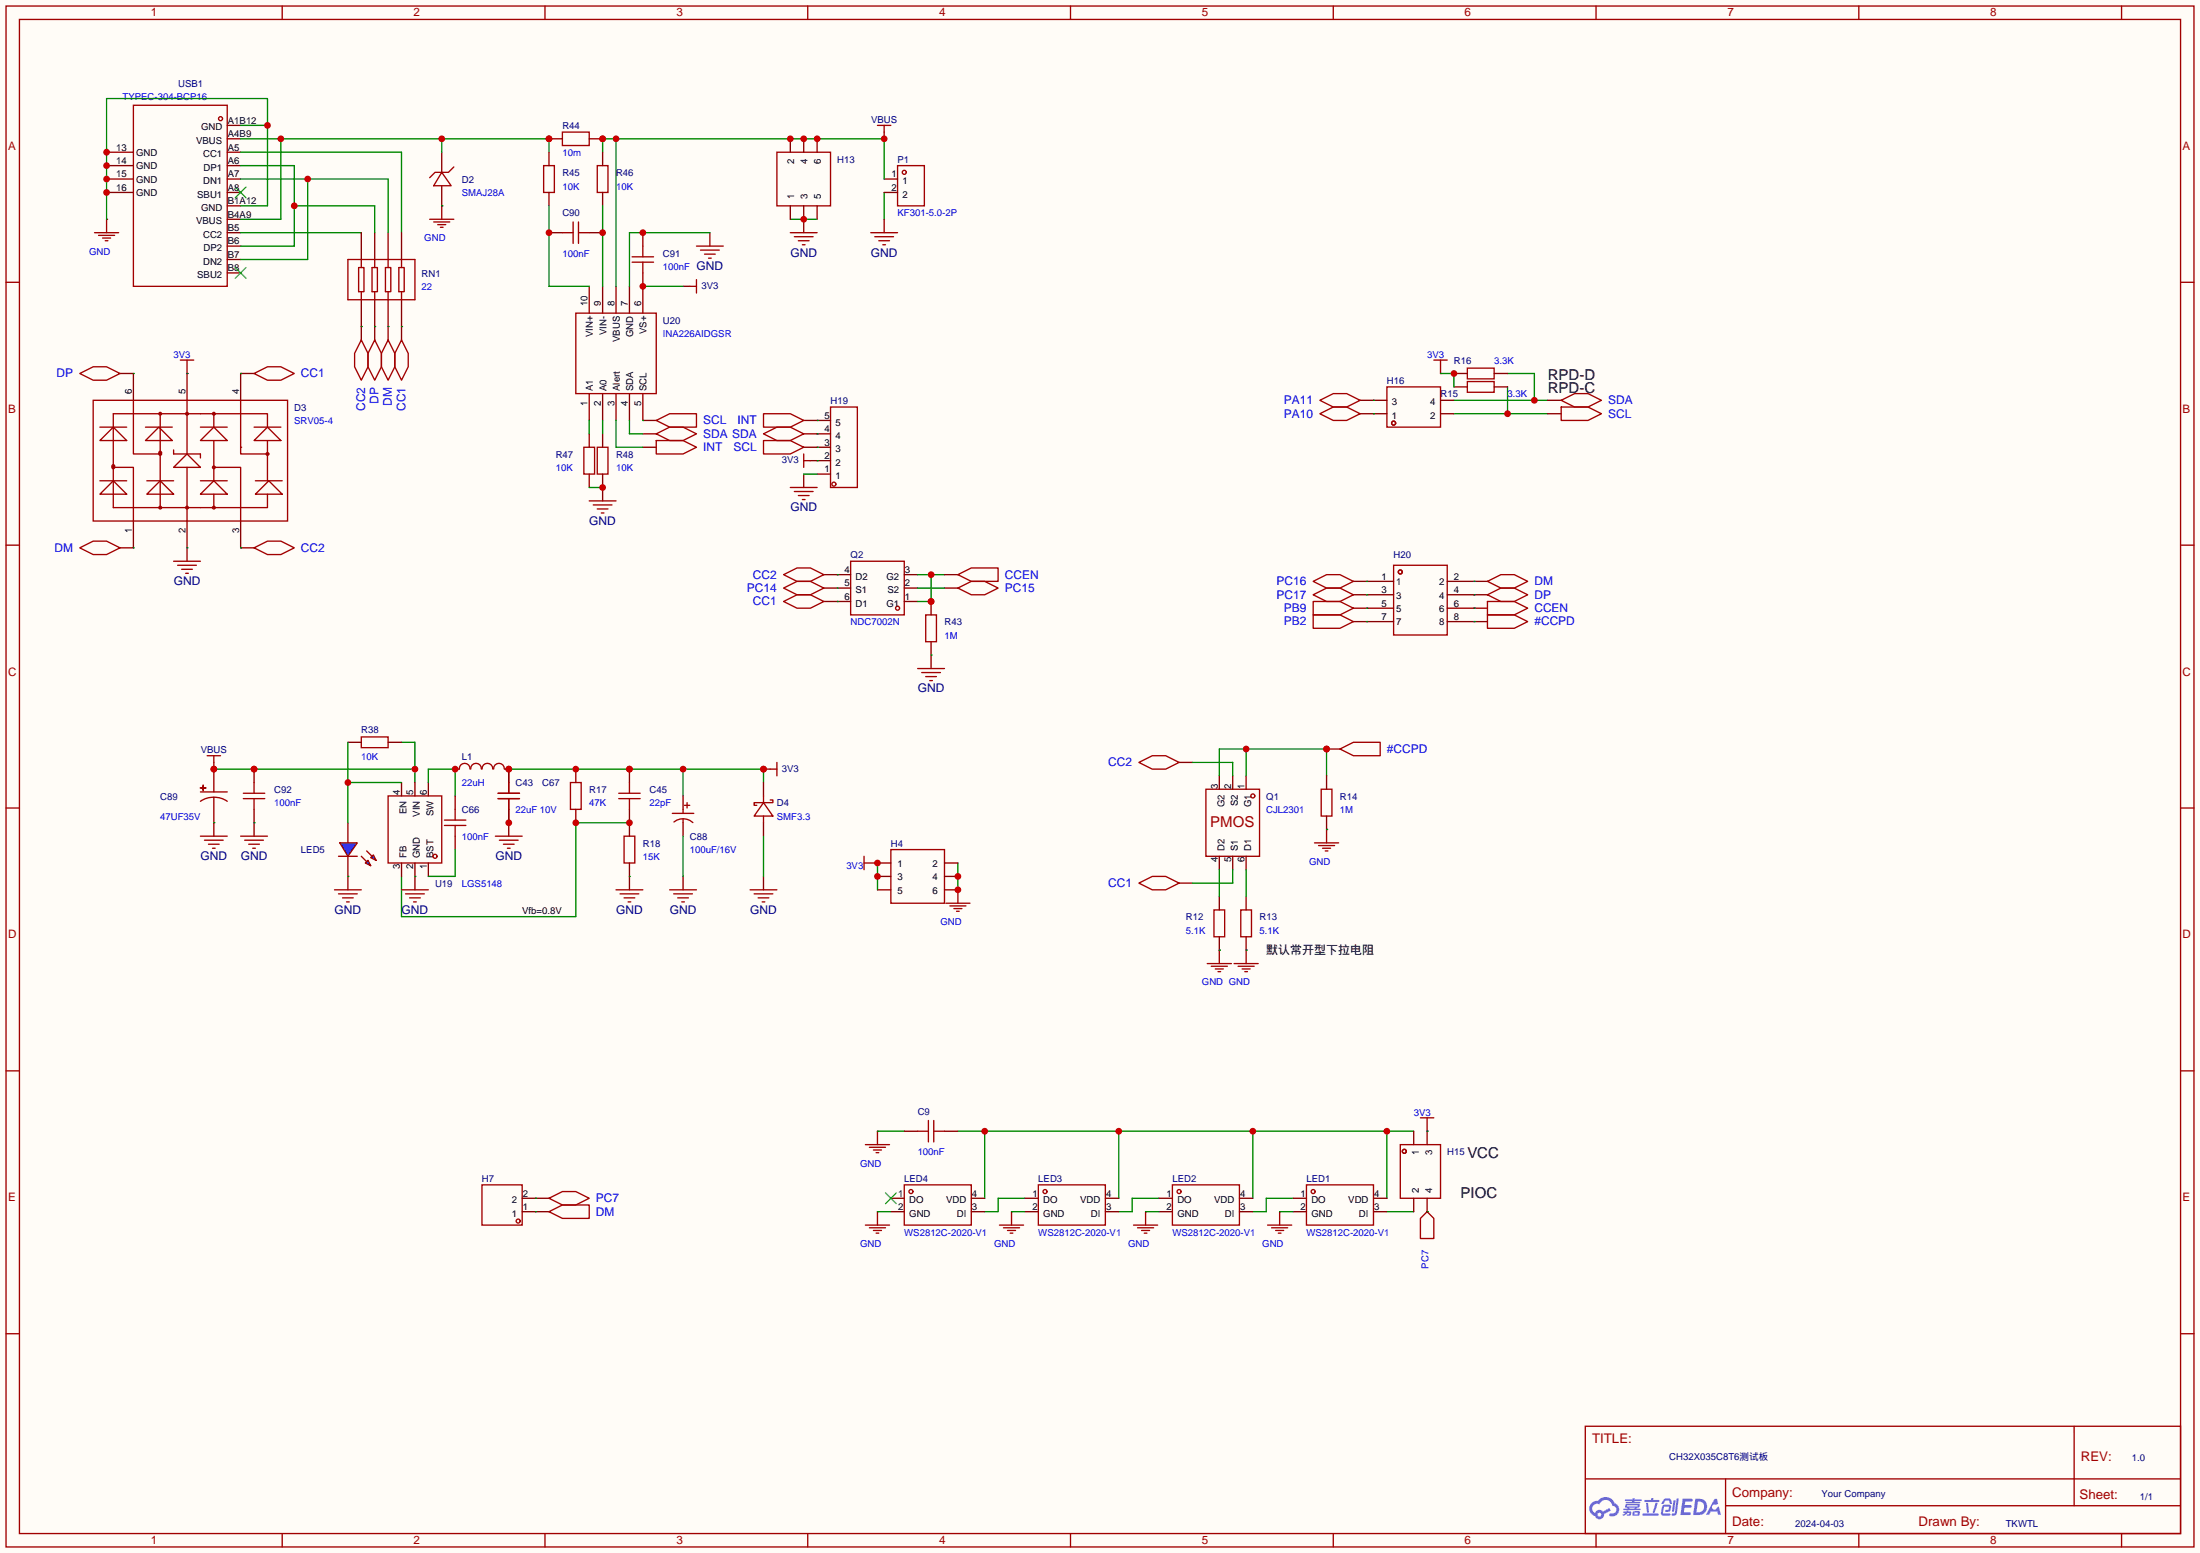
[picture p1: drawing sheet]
<svg xmlns="http://www.w3.org/2000/svg" width="417mm" height="294mm" viewBox="0 0 417 294" stroke-linecap="round" stroke-linejoin="round" font-family="sans-serif">
<path d="M0 0h416.8v294.1h-416.8z" fill="#fffcf7"/>
<g fill="none" stroke="#a10000" stroke-width=".25">
<path d="M1.1 1.1h414.6v291.9h-414.6zM3.7 3.7h409.4v286.7h-409.4zM53.5 1.1v2.6M103.3 1.1v2.6M153 1.1v2.6M202.8 1.1v2.6M252.6 1.1v2.6M302.4 1.1v2.6M352.2 1.1v2.6M402 1.1v2.6M1.1 53.5h2.6M413.1 53.5h2.6"/>
<path d="M1.1 103.3h2.6M413.1 103.3h2.6M1.1 153h2.6M413.1 153h2.6M1.1 202.8h2.6M413.1 202.8h2.6M1.1 252.6h2.6M413.1 252.6h2.6M300.4 270.1h112.7v20.3h-112.7zM393 270.1v15.1M53.5 290.4v2.6M103.3 290.4v2.6"/>
<path d="M153 290.4v2.6M202.8 290.4v2.6M252.6 290.4v2.6M300.4 280.1h112.6M302.4 290.4v2.6M326.9 285.2h86.1M326.9 280.1v10.2M352.2 290.4v2.6M402 290.4v2.6"/>
</g>
<g fill="#5487ff">
<path d="M318.8 283.8h.8a1.06 1.06 0 0 1 1.1 .2l-.1 .4h-1.3l-.1 .6h1.1l.2 .3-.3 .3h-1.1l-.1 .8h1.2l.1 .4-.2 .1h-1.7z"/>
<path d="M324.8 283.9h.5l.2 .9-.4 .2a.49 .49 0 0 0-.7 .2 .49 .49 0 0 0 .3 .7 .49 .49 0 0 0 .6-.4l.3-.2 .4 1.6h-.5l-.2-.6h-1.1l-.4 .6h-.6z"/>
<path d="M317.1 284.1h.4l-.3 2.1-.2 .2-.2-.3z"/>
<path d="M317.7 283.8h.4l-.4 2.8a.57 .57 0 0 1-.4 .4 .57 .57 0 0 1-.6-.2l.6-.3z"/>
<path d="M315.2 284l.5-.2 .8 .1 .3 .9-.4 .1-.2-.7-.7 .1a.63 .63 0 0 1-.6 .6l-.1-.2z"/>
<path d="M315 285.1l1.2-.1a.74 .74 0 0 1 .4 .7 .74 .74 0 0 1-.5 .7l-.6-.1-.1-.2 .3-.1 .4-.1 .1-.5h-.9l-.2 1.2 1.2 .1 .2 .2-.2 .2h-1.2l-.3-.2-.1-.4z"/>
<path d="M311.2 286.7h2.9l.2 .2-.2 .2h-2.8z"/>
<path d="M313.7 284.6h.4l-.4 1.2a.7 .7 0 0 1-.4 .8l-.2-.2z"/>
<path d="M311.8 284.7h.4l.2 1.6-.1 .2-.3-.1z"/>
<path d="M311.6 284.1h1.2l.1-.4h.4l-.1 .4h1l.2 .2-.2 .2h-2.6z"/>
<path d="M307.6 286.3l.9-.2v.1l.6 .2-.1 .6-.8 .1v-.3h.4l.1-.2a.45 .45 0 0 0-.7 .3l-.5 .2-.1-.3 .6-.2h-.5z"/>
<path d="M307.9 284h1.4v-.2h.4v.2h1.2l.2 .2-.2 .1h-1.2l-.1 .1h1.1l.1 .2-.1 .1h-2.6l-.1-.3h1.2v-.1h-1.3z"/>
<path d="M321.2 283.8l-.4 3.1h.9a1.56 1.56 0 0 0 1.7-1.5 1.56 1.56 0 0 0-1.7-1.6zM321.7 284.4a1.05 1.05 0 0 1 1.1 1.2 1.05 1.05 0 0 1-1.4 .8z"/>
<path d="M308 285l-.1 .4 .4 .2v.1h-.7v.3h3.1l.1-.1-.1-.2h-.7l.1-.1a.43 .43 0 0 0 .5-.2 .43 .43 0 0 0-.2-.6h-2.2zM308.3 285.1l2 .1-.1 .1h-1.9zM308.7 285.6h1l-.1 .1h-.8z"/>
<path d="M309.4 286.3v.8h.9l.3-.1 .1-.5-.1-.3h-.9zM309.7 286.5h.6l-.1 .3h-.5z"/>
<path d="M301.5 284.7a1.47 1.47 0 0 0 .7 2.4 .89 .89 0 0 0 1 .6 .89 .89 0 0 0 .7-.9l1.3-.7-.3-.5-1.2 .7a.89 .89 0 0 0-1.5 .3 .9 .9 0 0 1-.4-1.3 .9 .9 0 0 1 1.2-.3 1.3 1.3 0 0 1 1.4-.9 1.3 1.3 0 0 1 1.1 1.1 .75 .75 0 0 1 .7 1 .75 .75 0 0 1-1.1 .4l-.2 .2v.2a1.28 1.28 0 0 0 1.8-.6 1.28 1.28 0 0 0-.8-1.7 1.9 1.9 0 0 0-3.2-.4l-.7 .1zM302.7 286.9a.35 .35 0 0 1 .7 0 .35 .35 0 0 1-.7 0z"/>
</g>
<g fill="none" stroke="#870000" stroke-width=".25">
<path d="M20.2 36.4h5.1M20.2 33.9h5.1M20.2 31.4h5.1M20.2 28.8h5.1M43.1 36.4h2.5M43.1 33.9h2.5M43.1 31.4h2.5M43.1 28.8h2.5M43.1 39h2.5M43.1 26.3h2.5M43.1 23.7h2.5M83.7 39h.1"/>
<path d="M20.2 41.5h.1M43.1 51.7h2.5M43.1 49.1h2.5M43.1 46.6h2.5M43.1 44.1h2.5M43.1 41.5h2.5M35.4 70.7h.1M272.9 70.7h.1M166.2 163.4h.1M181.5 168.5h.1M231 180h.1M236.1 180h.1"/>
<path d="M166.2 214.2h.1M270.4 214.2h.1M166.2 229.5h.1M191.6 229.5h.1M217 229.5h.1M242.4 229.5h.1M270.4 229.5h.1"/>
</g>
<path d="M44.6 35.4l2 2.1M46.6 35.4l-2 2.1M44.6 50.7l2 2M46.6 50.7l-2 2" fill="none" stroke="#3c3" stroke-width=".25"/>
<g fill="none" stroke="#a10000" stroke-width=".25">
<path d="M25.3 19.9h17.8v34.3h-17.8zM83.7 39v2.5M17.9 44.1h4.6M18.7 44.6h3M19.4 45.1h1.6M19.9 45.6h.5M20.2 41.5v2.6M81.4 41.5h4.6M82.2 42h3M82.9 42.5h1.6M83.4 43.1h.5M34.2 68.2h2.5"/>
<path d="M35.4 68.2v2.5M271.7 68.2h2.5M272.9 68.2v2.5M163.7 163.4h2.5M163.7 162.2v2.5M179.2 171.1h4.6M180 171.6h3M180.7 172.1h1.5M181.2 172.6h.5M181.5 168.5v2.6M231 180v2.5M236.1 180v2.5"/>
<path d="M228.7 182.5h4.6M229.5 183h3M230.3 183.5h1.5M230.8 184h.5M233.8 182.5h4.6M234.6 183h3M235.3 183.5h1.6M235.8 184h.5M164 216.8h4.5M164.7 217.3h3.1M165.5 217.8h1.5M166 218.3h.5"/>
<path d="M166.2 214.2v2.6M269.1 211.7h2.6M270.4 211.7v2.5M164 232h4.5M164.7 232.5h3.1M165.5 233h1.5M166 233.6h.5M166.2 229.5v2.5M189.4 232h4.5M190.1 232.5h3.1M190.9 233h1.5M191.4 233.6h.5"/>
<path d="M191.6 229.5v2.5M214.8 232h4.5M215.5 232.5h3.1M216.3 233h1.5M216.8 233.6h.5M217 229.5v2.5M240.2 232h4.5M240.9 232.5h3.1M241.7 233h1.5M242.2 233.6h.5M242.4 229.5v2.5M270.4 229.5l1.3 1.3v3.8h-2.6v-3.8z"/>
<circle cx="41.8" cy="22.5" r=".38"/>
</g>
<path d="M45.6 39h5.1v-20.3h-30.5v22.8M45.6 23.7h5.1" fill="none" stroke="#008700" stroke-width=".25"/>
<g fill="#c00">
<circle cx="50.7" cy="23.7" r=".63"/>
<circle cx="20.2" cy="28.8" r=".63"/>
<circle cx="20.2" cy="31.4" r=".63"/>
<circle cx="20.2" cy="33.9" r=".63"/>
<circle cx="20.2" cy="36.4" r=".63"/>
</g>
<path d="M45.6 28.8h30.5v15.3M167.5 36.4v5.1M45.6 44.1h22.9M275.5 78.4h17.7M285.6 73.3v5.1" fill="none" stroke="#008700" stroke-width=".25"/>
<circle cx="285.6" cy="78.4" r=".63" fill="#c00"/>
<path d="M275.5 75.8h17.7M285.6 70.7h5.1v5.1" fill="none" stroke="#008700" stroke-width=".25"/>
<circle cx="290.7" cy="75.8" r=".63" fill="#c00"/>
<path d="M181.5 214.2h86.3M186.6 214.2v12.7M212 214.2v12.7M237.4 214.2v12.7M262.8 214.2v12.7M262.8 229.5h5" fill="none" stroke="#008700" stroke-width=".25"/>
<g fill="#c00">
<circle cx="262.8" cy="214.2" r=".63"/>
<circle cx="237.4" cy="214.2" r=".63"/>
<circle cx="212" cy="214.2" r=".63"/>
<circle cx="186.6" cy="214.2" r=".63"/>
</g>
<path d="M181.5 163.4v5.1M166.2 214.2h5.1M194.2 226.9h-5.1v2.6h-2.5M219.6 226.9h-5.1v2.6h-2.5M245 226.9h-5.1v2.6h-2.5" fill="none" stroke="#008700" stroke-width=".25"/>
<g fill="none" stroke="#a10000" stroke-width=".25">
<path d="M65.9 49.1h12.7v7.7h-12.7zM67.9 50.7h1.1v4.5h-1.1zM68.5 49.1v1.6M68.5 55.2v1.6M70.5 50.7h1v4.5h-1zM71 49.1v1.6M71 55.2v1.6M73 50.7h1v4.5h-1zM73.5 49.1v1.6M73.5 55.2v1.6M75.6 50.7h1v4.5h-1zM76.1 49.1v1.6"/>
<path d="M76.1 55.2v1.6M278 72.3h5.1v2h-5.1zM278 69.7h5.1v2.1h-5.1zM168.8 160.9h10.1v10.2h-10.1zM230 172.3h2v5.1h-2zM235.1 172.3h2v5.1h-2z"/>
</g>
<g fill="none" stroke="#870000" stroke-width=".25">
<path d="M68.5 44.1v5M68.5 56.8v5M71 44.1v5M71 56.8v5M73.5 44.1v5M73.5 56.8v5M76.1 44.1v5M76.1 56.8v5M275.5 73.3h2.5M275.5 70.7h2.5M283.1 73.3h2.5M283.1 70.7h2.5"/>
<path d="M166.2 163.4h2.6M166.2 166h2.6M178.9 163.4h2.6M178.9 166h2.6M231 169.8v2.5M231 177.4v2.6M236.1 169.8v2.5M236.1 177.4v2.6"/>
</g>
<circle cx="181.5" cy="166" r=".63" fill="#c00"/>
<path d="M166.2 168.5h2.6M178.9 168.5h2.6" fill="none" stroke="#870000" stroke-width=".25"/>
<circle cx="181.5" cy="168.5" r=".63" fill="#c00"/>
<path d="M166.2 163.4v5.1" fill="none" stroke="#008700" stroke-width=".25"/>
<g fill="#c00">
<circle cx="166.2" cy="166" r=".63"/>
<circle cx="166.2" cy="163.4" r=".63"/>
</g>
<g fill="none" stroke="#870000" stroke-width=".25">
<path d="M96.4 145.7v2.5M96.4 153.3v2.5M109.1 145.7v2.5M109.1 153.3v2.5M171.3 214.2h2.6M178.9 214.2h2.6M168.8 226.9h2.5M168.8 229.5h2.5M184 226.9h2.6M184 229.5h2.6M194.2 226.9h2.5M194.2 229.5h2.5"/>
<path d="M209.4 226.9h2.6M209.4 229.5h2.6M219.6 226.9h2.5M219.6 229.5h2.5M234.8 226.9h2.6M234.8 229.5h2.6M245 226.9h2.5M245 229.5h2.5M260.2 226.9h2.6M260.2 229.5h2.6"/>
</g>
<g fill="none" stroke="#a10000" stroke-width=".25">
<path d="M94.4 151.3h4M94.4 150.2h4M96.4 148.2v2M96.4 151.3v2M108.1 148.2h2v5.1h-2zM173.9 214.2h2M175.9 212.2v4.1M176.9 214.2h2M176.9 212.2v4.1M171.3 224.4h12.7v7.6h-12.7zM196.7 224.4h12.7v7.6h-12.7zM222.1 224.4h12.7v7.6h-12.7z"/>
<path d="M247.5 224.4h12.7v7.6h-12.7z"/>
<circle cx="172.6" cy="225.7" r=".38"/>
<circle cx="198" cy="225.7" r=".38"/>
<circle cx="223.4" cy="225.7" r=".38"/>
<circle cx="248.8" cy="225.7" r=".38"/>
</g>
<path d="M167.8 225.9l2 2.1M169.8 225.9l-2 2.1" fill="none" stroke="#3c3" stroke-width=".25"/>
<path d="M96.4 145.7h48.3v2.5M129.4 145.7v5M166.2 229.5h2.6M191.6 229.5h2.6M217 229.5h2.6M242.4 229.5h2.6" fill="none" stroke="#008700" stroke-width=".25"/>
<g fill="#c00">
<circle cx="96.4" cy="145.7" r=".63"/>
<circle cx="109.1" cy="145.7" r=".63"/>
<circle cx="119.3" cy="145.7" r=".63"/>
<circle cx="129.4" cy="145.7" r=".63"/>
<circle cx="144.7" cy="145.7" r=".63"/>
</g>
<path d="M119.3 145.7v2.5M119.3 153.3v2.5" fill="none" stroke="#870000" stroke-width=".25"/>
<circle cx="119.3" cy="145.7" r=".63" fill="#c00"/>
<g fill="none" stroke="#a10000" stroke-width=".25">
<path d="M93.9 158.4h5M94.6 159.1h3.6M95.4 159.9h2M117.2 151.3h4.1M117.2 150.2h4.1M118.2 158.4h2.1v5h-2.1zM119.3 148.2v2M119.3 151.3v2M96.1 160.7h.5M116.7 168.5h5.1M117.5 169.3h3.5M118.2 170.1h2.1"/>
<path d="M119 170.8h.5"/>
</g>
<path d="M96.4 155.8v2.6M119.3 155.8v2.6M119.3 163.4v5.1" fill="none" stroke="#870000" stroke-width=".25"/>
<path d="M119.3 155.8h-10.2v17.8h-33v-7.6M119.3 166h.1" fill="none" stroke="#008700" stroke-width=".25"/>
<g fill="#c00">
<circle cx="109.1" cy="155.8" r=".63"/>
<circle cx="119.3" cy="155.8" r=".63"/>
</g>
<path d="M40.5 145.7h38.1M76.1 140.6h2.5v7.6" fill="none" stroke="#008700" stroke-width=".25"/>
<g fill="#c00">
<circle cx="78.6" cy="145.7" r=".63"/>
<circle cx="48.1" cy="145.7" r=".63"/>
<circle cx="40.5" cy="145.7" r=".63"/>
</g>
<path d="M48.1 155.8v2.6M144.7 145.7h1.2" fill="none" stroke="#870000" stroke-width=".25"/>
<path d="M45.6 158.4h5.1M46.4 159.1h3.5M47.1 159.9h2M47.9 160.7h.5" fill="none" stroke="#a10000" stroke-width=".25"/>
<circle cx="144.7" cy="145.7" r=".63" fill="#c00"/>
<g fill="none" stroke="#a10000" stroke-width=".25">
<path d="M68.5 139.6h5v2h-5zM73.5 150.7h10.2v12.7h-10.2zM145.9 145.7h1.3M147.2 144.4v2.5M64.1 162.2h3.6"/>
<circle cx="82.4" cy="162.2" r=".38"/>
</g>
<path d="M65.9 140.6h2.6M65.9 155.8v3.8M73.5 140.6h2.6M76.1 148.2v2.5M78.6 148.2v2.5M81.2 148.2v2.5M65.9 162.2v3.8M76.1 163.4v2.6M78.6 163.4v2.6M81.2 163.4v2.6" fill="none" stroke="#870000" stroke-width=".25"/>
<g fill="#00f" stroke="#a10000" stroke-width=".25">
<path d="M64.4 159.6h3.3l-1.8 2.6z"/>
<path d="M70.2 162.4l.5-.5 .5 1z"/>
<path d="M69.2 163.4l.5-.5 .5 1.1z"/>
</g>
<path d="M68.5 162.2l1 1M69.5 161.2l1 1" fill="none" stroke="#a10000" stroke-width=".25"/>
<path d="M65.9 140.6v15.2M65.9 148.2h10.2M81.2 148.2v-2.5h5v5" fill="none" stroke="#008700" stroke-width=".25"/>
<circle cx="65.9" cy="148.2" r=".63" fill="#c00"/>
<path d="M86.2 150.7v2.6M86.2 158.4v2.5M96.4 145.7v2.5M96.4 153.3v2.5M65.9 166v2.5M78.6 166v2.5" fill="none" stroke="#870000" stroke-width=".25"/>
<g fill="none" stroke="#a10000" stroke-width=".25">
<path d="M84.2 156.3h4.1M84.2 155.3h4.1M86.2 153.3v2M86.2 156.3v2.1M94.4 151.3h4M94.4 150.2h4M96.4 148.2v2M96.4 151.3v2M63.4 168.5h5.1M64.1 169.3h3.6M64.9 170.1h2M65.7 170.8h.5"/>
<path d="M76.1 168.5h5.1M76.8 169.3h3.6M77.6 170.1h2M78.4 170.8h.5"/>
</g>
<path d="M96.4 155.8h.1M65.9 166h.1M78.6 166h.1M86.2 160.9v5.1h-5" fill="none" stroke="#008700" stroke-width=".25"/>
<circle cx="96.4" cy="155.8" r=".63" fill="#c00"/>
<g fill="none" stroke="#870000" stroke-width=".25">
<path d="M83.7 28.8v3.8M83.7 35.2v3.8M167.5 25v1.3M25.3 70.7v5.1M35.4 70.7v5.1M45.6 70.7v5.1M25.3 98.7v5.1M35.4 98.7v7.6M45.6 98.7v5.1M40.5 144.4v5.6M40.5 151v4.8M129.4 150.7v2.6"/>
<path d="M129.4 155.8v2.6M129.4 166v2.5"/>
</g>
<g fill="none" stroke="#a10000" stroke-width=".25">
<path d="M83.7 32.6l1.8 2.6h-3.3zM86 31.6l-1 1h-2.6l-1 1.1M166.2 23.7h2.6M167.5 23.7v1.3M17.7 75.8h36.8v22.9h-36.8zM25.3 75.8v10.2h5.1M30.4 78.4v17.7M35.4 75.8v10.2M40.5 78.4h10.2v2.5M45.6 75.8v10.2h5.1M18.9 91.1h5.1M18.9 80.9h5.1"/>
<path d="M21.5 88.5h3.8v10.2M21.5 80.9l2.5 2.5h-5.1zM21.5 91.1l2.5 2.5h-5.1zM27.6 80.9h5M27.8 91.1h5.1M30.1 80.9l2.5 2.5h-5zM30.4 91.1l2.5 2.5h-5.1zM32.9 88.5l2.5-2.5 2.6 2.5zM32.9 85.2v.8h5.1v.7M35.4 88.5v10.2M38 91.1h5.1M38 80.9h5.1"/>
<path d="M40.5 88.5h5.1v10.2M40.5 80.9v-2.5h-19v17.7h19v-2.5M40.5 80.9l2.6 2.5h-5.1zM40.5 91.1l2.6 2.5h-5.1zM40.5 83.4v7.7M45.6 84.7h.1M48.1 80.9h5.1M48.4 91.1h5.1M50.7 93.6v2.5h-10.2M50.7 80.9l2.5 2.5h-5.1zM50.7 83.4v7.7M50.9 91.1l2.6 2.5h-5.1z"/>
<path d="M32.9 106.3h5.1M33.7 107.1h3.5M34.4 107.8h2M35.2 108.6h.5M38 149.2h1zM38 151.8a4.6 4.6 0 0 1 5.1 0M38 150h5.1M38.5 148.7v1zM39.2 143.1h2.6M40.5 143.1v1.3M127.4 154.1h4M127.7 155.7a2.74 2.74 0 0 1 3.6 .1"/>
<path d="M129.4 153.3v.8M129.4 155.1v.7M129.7 152.5h1M130.2 152v1M126.9 168.5h5.1M127.6 169.3h3.6M128.4 170.1h2M129.2 170.8h.5"/>
<circle cx="30.4" cy="78.4" r=".25"/>
<circle cx="35.4" cy="78.4" r=".25"/>
<circle cx="40.5" cy="78.4" r=".25"/>
<circle cx="21.5" cy="88.3" r=".25"/>
<circle cx="21.5" cy="88.5" r=".25"/>
<circle cx="30.4" cy="96.1" r=".25"/>
<circle cx="30.4" cy="86" r=".25"/>
<circle cx="30.4" cy="85.7" r=".25"/>
<circle cx="35.4" cy="96.1" r=".25"/>
<circle cx="40.5" cy="96.1" r=".25"/>
<circle cx="40.5" cy="88.5" r=".25"/>
<circle cx="50.7" cy="86" r=".25"/>
</g>
<path d="M83.7 39h.1M35.4 70.7h.1M35.4 103.8h.1M129.4 158.4v7.6" fill="none" stroke="#008700" stroke-width=".25"/>
<circle cx="40.5" cy="145.7" r=".63" fill="#c00"/>
<g fill="none" stroke="#870000" stroke-width=".25">
<path d="M149.7 26.3v2.5M149.7 39v2.5M152.3 39v5.1M167.5 41.5v2.6M45.6 70.7h2.5M68.5 61.8v2.6M76.1 61.8v2.6M45.6 103.8h2.5M40.5 155.8v2.6M144.7 148.2v2.5M144.7 155.8v2.6M223.4 144.4h2.5"/>
<path d="M144.7 166v2.5M223.4 167.3h2.5M98.9 229.5h5.1M98.9 226.9h5.1"/>
</g>
<g fill="none" stroke="#a10000" stroke-width=".25">
<path d="M147.2 28.8h10.2v10.2h-10.2zM149.7 44.1h5.1M150.5 44.8h3.6M151.3 45.6h2M152 46.4h.5M165 44.1h5.1M165.7 44.8h3.6M166.5 45.6h2M167.3 46.4h.5M48.1 70.7l2.6-1.2h2.5l2.6 1.2-2.6 1.3h-2.5zM68.5 64.4l1.2 2.5v2.6l-1.2 2.5-1.3-2.5v-2.6zM76.1 64.4l1.2 2.5v2.6l-1.2 2.5-1.3-2.5v-2.6z"/>
<path d="M48.1 103.8l2.6-1.3h2.5l2.6 1.3-2.6 1.2h-2.5zM38 158.4h5.1M38.7 159.1h3.6M39.5 159.9h2M144.7 152l1.7 2.6h-3.5zM144.7 150.7v1.3M144.7 154.6v1.2M145.9 151.5h.5v.5h-3.5v.5h.5M215.8 144.4l2.5-1.3h2.6l2.5 1.3-2.5 1.3h-2.6zM40.3 160.7h.5M142.1 168.5h5.1M142.9 169.3h3.5"/>
<path d="M143.6 170.1h2.1M144.4 170.8h.5M215.8 167.3l2.5-1.3h2.6l2.5 1.3-2.5 1.2h-2.6zM91.3 224.4h7.6v7.6h-7.6zM104 229.5l2.6-1.3h5v2.6h-5zM104 226.9l2.6-1.2h2.5l2.5 1.2-2.5 1.3h-2.5z"/>
<circle cx="98.2" cy="231.3" r=".38"/>
</g>
<path d="M149.7 41.5h5.1M45.6 70.7h.1M68.5 61.8h.1M76.1 61.8h.1M45.6 103.8h.1M40.5 155.8h.1M144.7 158.4v7.6M101.5 229.5h.1M101.5 226.9h.1" fill="none" stroke="#008700" stroke-width=".25"/>
<circle cx="152.3" cy="41.5" r=".63" fill="#c00"/>
<path d="M152.3 26.3v2.5M154.8 26.3v2.5M154.8 39v2.5M167.5 33.9h2.6M167.5 36.4h2.6M95.6 145.7h.8" fill="none" stroke="#870000" stroke-width=".25"/>
<g fill="none" stroke="#a10000" stroke-width=".25">
<path d="M170.1 31.4h5v7.6h-5z"/>
<circle cx="171.3" cy="32.6" r=".38"/>
</g>
<circle cx="96.4" cy="145.7" r=".63" fill="#c00"/>
<path d="M86.2 145.7h.8" fill="none" stroke="#870000" stroke-width=".25"/>
<circle cx="86.2" cy="145.7" r=".63" fill="#c00"/>
<path d="M87 145.7a1.01 1.01 0 0 1 1-1.1 1.01 1.01 0 0 1 1 1.1M89.2 145.7a1.01 1.01 0 0 1 1-1.1 1.01 1.01 0 0 1 1 1.1M91.3 145.7a1.01 1.01 0 0 1 1-1.1 1.01 1.01 0 0 1 1.1 1.1M93.5 145.7a1.01 1.01 0 0 1 1-1.1 1.01 1.01 0 0 1 1 1.1" fill="none" stroke="#a10000" stroke-width=".25"/>
<path d="M45.6 31.4h10.2v15.2h-10.2M55.8 39h15.2v5.1" fill="none" stroke="#008700" stroke-width=".25"/>
<circle cx="55.8" cy="39" r=".63" fill="#c00"/>
<path d="M45.6 33.9h27.9v10.2M58.3 33.9v15.2h-12.7" fill="none" stroke="#008700" stroke-width=".25"/>
<circle cx="58.3" cy="33.9" r=".63" fill="#c00"/>
<path d="M71 61.8v2.6M73.5 61.8v2.6M257.7 75.8h2.5M257.7 78.4h2.5" fill="none" stroke="#870000" stroke-width=".25"/>
<path d="M71 64.4l1.3 2.5v2.6l-1.3 2.5-1.3-2.5v-2.6zM73.5 64.4l1.3 2.5v2.6l-1.3 2.5-1.2-2.5v-2.6zM250.1 75.8l2.5-1.3h2.5l2.6 1.3-2.6 1.3h-2.5zM250.1 78.4l2.5-1.3h2.5l2.6 1.3-2.6 1.2h-2.5z" fill="none" stroke="#a10000" stroke-width=".25"/>
<path d="M71 61.8h.1M73.5 61.8h.1M272.9 70.7h2.6v2.6" fill="none" stroke="#008700" stroke-width=".25"/>
<circle cx="275.5" cy="70.7" r=".63" fill="#c00"/>
<g fill="none" stroke="#870000" stroke-width=".25">
<path d="M111.6 54.2v5.1M114.2 54.2v5.1M116.7 54.2v5.1M119.3 54.2v5.1M121.8 54.2v5.1M111.6 74.5v5.1M114.2 74.5v5.1M116.7 74.5v5.1M119.3 74.5v5.1M121.8 74.5v5.1M158.6 113.9h2.6M158.6 111.4h2.6"/>
<path d="M158.6 108.8h2.6M171.3 113.9h2.6M171.3 111.4h2.6M171.3 108.8h2.6M231 146.9v2.6M233.6 146.9v2.6M236.1 146.9v2.6M231 162.2v2.5M233.6 162.2v2.5M236.1 162.2v2.5"/>
</g>
<g fill="none" stroke="#a10000" stroke-width=".25">
<path d="M109.1 59.3h15.2v15.2h-15.2zM161.2 106.3h10.1v10.2h-10.1zM228.5 149.5h10.1v12.7h-10.1z"/>
<circle cx="170.1" cy="115.2" r=".38"/>
<circle cx="237.4" cy="150.7" r=".38"/>
</g>
<path d="M231 146.9v-5h20.3v5M236.1 141.9v5M231 180h.1M231 164.7v5.1M236.1 180h.1M236.1 164.7v5.1" fill="none" stroke="#008700" stroke-width=".25"/>
<g fill="#c00">
<circle cx="236.1" cy="141.9" r=".63"/>
<circle cx="251.3" cy="141.9" r=".63"/>
</g>
<path d="M249 159.6h4.6M250.3 149.5h2v5.1h-2zM251.3 157.1v2.5M249.8 160.1h3.1M250.6 160.7h1.5M251.1 161.2h.5" fill="none" stroke="#a10000" stroke-width=".25"/>
<path d="M251.3 157.1h.1M251.3 146.9v2.6M251.3 154.6v2.5M251.3 141.9h2.6" fill="none" stroke="#870000" stroke-width=".25"/>
<circle cx="251.3" cy="141.9" r=".63" fill="#c00"/>
<path d="M148.5 113.9l2.5-1.3h2.5l2.6 1.3-2.6 1.3h-2.5zM148.5 111.4l2.5-1.3h2.5l2.6 1.3-2.6 1.2h-2.5zM148.5 108.8l2.5-1.2h2.5l2.6 1.2-2.6 1.3h-2.5zM181.5 111.4l2.5-1.3h2.6l2.5 1.3-2.5 1.2h-2.6zM253.9 141.9l2.5-1.3h5.1v2.5h-5.1z" fill="none" stroke="#a10000" stroke-width=".25"/>
<path d="M158.6 113.9h.1M158.6 111.4h.1M158.6 108.8h.1M173.9 111.4h5M173.9 108.8h5M176.4 108.8v5.1h-2.5M225.9 144.4h7.7v2.5M251.3 157.1h.1M233.6 164.7v2.6h-7.7" fill="none" stroke="#008700" stroke-width=".25"/>
<path d="M156.1 113.9h2.5M156.1 111.4h2.5M156.1 108.8h2.5M178.9 111.4h2.6" fill="none" stroke="#870000" stroke-width=".25"/>
<g fill="#c00">
<circle cx="176.4" cy="108.8" r=".63"/>
<circle cx="176.4" cy="113.9" r=".63"/>
</g>
<path d="M293.2 75.8h2.6M293.2 78.4h2.6M176.4 113.9v2.6M178.9 108.8h2.6" fill="none" stroke="#870000" stroke-width=".25"/>
<path d="M295.8 75.8l2.5-1.3h2.6l2.5 1.3-2.5 1.3h-2.6zM295.8 77.1h5.1l2.5 1.3-2.5 1.2h-5.1zM175.4 116.5h2v5h-2zM181.5 108.8l2.5-1.2h5.1v2.5h-5.1z" fill="none" stroke="#a10000" stroke-width=".25"/>
<circle cx="176.4" cy="113.9" r=".63" fill="#c00"/>
<path d="M152.3 79.6h5.1M152.3 84.7h5.1M152.3 82.2h5.1M152.3 89.8v2.5M153.5 87.2h3.9M154.8 89.8h2.6M176.4 121.5v5.1" fill="none" stroke="#870000" stroke-width=".25"/>
<g fill="none" stroke="#a10000" stroke-width=".25">
<path d="M144.7 78.4h5l2.6 1.2-2.6 1.3h-5zM157.4 77.1h5v15.2h-5zM144.7 83.4h5l2.6 1.3-2.6 1.3h-5zM144.7 82.2l2.5-1.3h2.5l2.6 1.3-2.6 1.2h-2.5zM149.7 92.3h5.1M150.5 93.1h3.6M151.3 93.9h2M152 94.6h.5M152.3 86v2.5M152.3 87.2h1.2M173.9 126.6h5M174.6 127.4h3.6"/>
<path d="M175.4 128.1h2M176.1 128.9h.6"/>
<circle cx="158" cy="91.7" r=".38"/>
</g>
<path d="M114.2 28.8v-2.5h53.3v7.6M116.7 26.3v27.9M154.8 79.6h.1M152.3 89.8h2.5M154.8 87.2h.1M154.8 84.7h.1M154.8 82.2h.1M176.4 124.1h.1" fill="none" stroke="#008700" stroke-width=".25"/>
<g fill="#c00">
<circle cx="149.7" cy="26.3" r=".63"/>
<circle cx="152.3" cy="26.3" r=".63"/>
<circle cx="154.8" cy="26.3" r=".63"/>
<circle cx="167.5" cy="26.3" r=".63"/>
<circle cx="116.7" cy="26.3" r=".63"/>
<circle cx="114.2" cy="26.3" r=".63"/>
</g>
<path d="M45.6 26.3h58.4v2.5M53.2 26.3v15.2h-7.6M83.7 26.3v2.5" fill="none" stroke="#008700" stroke-width=".25"/>
<g fill="#c00">
<circle cx="53.2" cy="26.3" r=".63"/>
<circle cx="83.7" cy="26.3" r=".63"/>
<circle cx="104" cy="26.3" r=".63"/>
</g>
<path d="M106.6 25h5v2.6h-5z" fill="none" stroke="#a10000" stroke-width=".25"/>
<path d="M111.6 26.3h2.6" fill="none" stroke="#870000" stroke-width=".25"/>
<circle cx="114.2" cy="26.3" r=".63" fill="#c00"/>
<path d="M104 26.3h2.6" fill="none" stroke="#870000" stroke-width=".25"/>
<circle cx="104" cy="26.3" r=".63" fill="#c00"/>
<path d="M103 31.4h2v5h-2zM113.2 31.4h2v5h-2zM106.6 44.1h2M108.6 42v4.1M109.6 44.1h2M109.6 42v4.1" fill="none" stroke="#a10000" stroke-width=".25"/>
<path d="M104 28.8v2.6M104 36.4v2.6M114.2 28.8v2.6M114.2 36.4v2.6M104 44.1h2.6M111.6 44.1h2.6" fill="none" stroke="#870000" stroke-width=".25"/>
<path d="M104 39v15.2h7.6" fill="none" stroke="#008700" stroke-width=".25"/>
<circle cx="104" cy="44.1" r=".63" fill="#c00"/>
<path d="M114.2 39v15.2" fill="none" stroke="#008700" stroke-width=".25"/>
<circle cx="114.2" cy="44.1" r=".63" fill="#c00"/>
<path d="M130.7 54.2h1.3M132 53v2.5M124.3 79.6l2.6-1.2h5.1v2.5h-5.1zM110.6 84.7h2v5.1h-2zM111.6 94.9h5.1M112.4 95.6h3.6M113.2 84.7h2v5.1h-2zM113.2 96.4h2M113.9 97.2h.5M124.3 83.4h5.1l2.6 1.3-2.6 1.3h-5.1zM124.3 82.2l2.6-1.3h2.5l2.6 1.3-2.6 1.2h-2.5z" fill="none" stroke="#a10000" stroke-width=".25"/>
<path d="M129.4 54.2h1.3M121.8 79.6h2.5M111.6 82.2v2.5M111.6 89.8v2.5M114.2 82.2v2.5M114.2 89.8v5.1M121.8 84.7h2.5M121.8 82.2h2.5" fill="none" stroke="#870000" stroke-width=".25"/>
<path d="M111.6 79.6v2.6M114.2 79.6v2.6M116.7 79.6v5.1h5.1M119.3 79.6v2.6h2.5M121.8 79.6h.1M111.6 92.3h2.6" fill="none" stroke="#008700" stroke-width=".25"/>
<circle cx="114.2" cy="92.3" r=".63" fill="#c00"/>
<path d="M121.8 44.1v2.5M121.8 51.7v2.5" fill="none" stroke="#870000" stroke-width=".25"/>
<path d="M119.8 49.7h4M119.8 48.6h4M121.8 46.6v2M121.8 49.7v2" fill="none" stroke="#a10000" stroke-width=".25"/>
<path d="M121.8 54.2h7.6" fill="none" stroke="#008700" stroke-width=".25"/>
<circle cx="121.8" cy="54.2" r=".63" fill="#c00"/>
<path d="M134.5 44.1v2.5" fill="none" stroke="#870000" stroke-width=".25"/>
<path d="M132 46.6h5M132.7 47.4h3.6M133.5 48.1h2M134.2 48.9h.5" fill="none" stroke="#a10000" stroke-width=".25"/>
<path d="M134.5 44.1h-15.2v10.1" fill="none" stroke="#008700" stroke-width=".25"/>
<circle cx="121.8" cy="44.1" r=".63" fill="#c00"/>
<g fill="none" stroke="#a10000" stroke-width=".25">
<path d="M262.8 73.3h10.1v7.6h-10.1zM264 107.1h10.2v13.2h-10.2zM265.3 216.8h7.6v10.1h-7.6z"/>
<circle cx="264" cy="80.1" r=".38"/>
<circle cx="265.3" cy="108.3" r=".38"/>
<circle cx="266.1" cy="218.1" r=".38"/>
</g>
<g fill="none" stroke="#870000" stroke-width=".25">
<path d="M260.2 78.4h2.6M260.2 75.8h2.6M272.9 78.4h2.6M272.9 75.8h2.6M259 110.1h5M259 112.6h5M259 115.2h5M259 117.7h5M274.2 110.1h5.1M274.2 112.6h5.1M274.2 115.2h5.1M274.2 117.7h5.1"/>
<path d="M48.1 145.7v2.5M48.1 153.3v2.5M267.8 214.2v2.6M270.4 214.2v2.6M267.8 226.9v2.6M270.4 226.9v2.6"/>
</g>
<path d="M260.2 75.8h.1M260.2 78.4h.1M270.4 214.2h.1M270.4 229.5h.1" fill="none" stroke="#008700" stroke-width=".25"/>
<circle cx="48.1" cy="145.7" r=".63" fill="#c00"/>
<g fill="none" stroke="#a10000" stroke-width=".25">
<path d="M15.1 70.7l2.6-1.2h2.5l2.5 1.2-2.5 1.3h-2.5zM15.1 103.8l2.6-1.3h2.5l2.5 1.3-2.5 1.2h-2.5zM248.8 112.6l2.5-1.2h2.6l2.5 1.2-2.5 1.3h-2.6zM248.8 110.1l2.5-1.3h2.6l2.5 1.3-2.5 1.3h-2.6zM248.8 116.5h5.1l2.5 1.2-2.5 1.3h-5.1zM248.8 113.9h5.1l2.5 1.3-2.5 1.3h-5.1zM281.8 112.6l2.6-1.2h2.5l2.5 1.2-2.5 1.3h-2.5zM281.8 110.1l2.6-1.3h2.5l2.5 1.3-2.5 1.3h-2.5zM281.8 116.5h5.1l2.5 1.2-2.5 1.3h-5.1zM281.8 113.9h5.1l2.5 1.3-2.5 1.3h-5.1zM46.1 151.3h4.1M46.1 150.2h4.1"/>
<path d="M48.1 148.2v2M48.1 151.3v2"/>
</g>
<path d="M25.3 70.7h.1M25.3 103.8h.1M259 110.1h.1M259 112.6h.1M259 115.2h.1M259 117.7h.1M279.3 110.1h.1M279.3 112.6h.1M279.3 115.2h.1M279.3 117.7h.1M48.1 155.8h.1" fill="none" stroke="#008700" stroke-width=".25"/>
<path d="M22.7 70.7h2.6M22.7 103.8h2.6M256.4 112.6h2.6M256.4 110.1h2.6M256.4 117.7h2.6M256.4 115.2h2.6M279.3 112.6h2.5M279.3 110.1h2.5M279.3 117.7h2.5M279.3 115.2h2.5" fill="none" stroke="#870000" stroke-width=".25"/>
<g font-size="2.8">
<text x="293.2" y="71.9">RPD-D</text>
<text x="293.2" y="74.5">RPD-C</text>
<text x="278" y="219.2">VCC</text>
<text x="276.7" y="226.9">PIOC</text>
</g>
<text font-size="2.8" fill="#a00000" x="229.3" y="156.6">PMOS</text>
<g font-size="2.5" fill="#a00000">
<text x="301.6" y="273.3">TITLE:</text>
<text x="394.2" y="276.6">REV:</text>
<text x="328.2" y="283.5">Company:</text>
<text x="394" y="284">Sheet:</text>
<text x="328.2" y="289">Date:</text>
<text x="363.5" y="289.1">Drawn By:</text>
</g>
<g font-size="2.3" fill="#000080">
<text x="132" y="51.1">GND</text>
<text x="149.8" y="48.6">GND</text>
<text x="165" y="48.6">GND</text>
<text x="111.7" y="99.4">GND</text>
<text x="149.8" y="96.9">GND</text>
<text x="32.9" y="110.8">GND</text>
<text x="173.9" y="131.2">GND</text>
<text x="38" y="162.9">GND</text>
<text x="45.6" y="162.9">GND</text>
<text x="93.9" y="162.9">GND</text>
<text x="63.4" y="173.1">GND</text>
<text x="76.1" y="173.1">GND</text>
<text x="116.7" y="173.1">GND</text>
<text x="126.9" y="173.1">GND</text>
<text x="142.1" y="173.1">GND</text>
</g>
<g font-size="2.3" fill="#00f">
<text x="10.7" y="71.5">DP</text>
<text x="57" y="71.5">CC1</text>
<text x="69.2" y="77.8" transform="rotate(-90 69.2 77.8)">CC2</text>
<text x="71.7" y="76.4" transform="rotate(-90 71.7 76.4)">DP</text>
<text x="74.3" y="76.8" transform="rotate(-90 74.3 76.8)">DM</text>
<text x="76.8" y="77.8" transform="rotate(-90 76.8 77.8)">CC1</text>
<text x="243.2" y="76.5">PA11</text>
<text x="304.7" y="76.5">SDA</text>
<text x="133.2" y="82.9">SDA SDA</text>
<text x="133.2" y="80.4">SCL</text>
<text x="139.7" y="80.4">INT</text>
<text x="243.2" y="79.1">PA10</text>
<text x="304.7" y="79.1">SCL</text>
<text x="133.2" y="85.4">INT</text>
<text x="139" y="85.4">SCL</text>
<text x="10.3" y="104.5">DM</text>
<text x="57" y="104.5">CC2</text>
<text x="141.5" y="112.1">PC14</text>
<text x="142.7" y="109.6">CC2</text>
<text x="190.4" y="112.1">PC15</text>
<text x="190.4" y="109.6">CCEN</text>
<text x="241.9" y="113.4">PC17</text>
<text x="241.9" y="110.8">PC16</text>
<text x="290.7" y="113.4">DP</text>
<text x="290.7" y="110.8">DM</text>
<text x="142.7" y="114.6">CC1</text>
<text x="243.2" y="118.5">PB2</text>
<text x="243.2" y="115.9">PB9</text>
<text x="290.7" y="118.5">#CCPD</text>
<text x="290.7" y="115.9">CCEN</text>
<text x="262.8" y="142.6">#CCPD</text>
<text x="210" y="145.1">CC2</text>
<text x="210" y="168">CC1</text>
<text x="112.9" y="227.7">PC7</text>
<text x="112.9" y="230.2">DM</text>
</g>
<text font-size="2.3" x="239.9" y="180.7">默认常开型下拉电阻</text>
<g font-size="2.2" fill="#a00000">
<text x="28.6" y="3.1">1</text>
<text x="78.4" y="3.1">2</text>
<text x="128.1" y="3.1">3</text>
<text x="177.9" y="3.1">4</text>
<text x="227.7" y="3.1">5</text>
<text x="277.5" y="3.1">6</text>
<text x="327.3" y="3.1">7</text>
<text x="377.1" y="3.1">8</text>
<text x="1.5" y="28.4">A</text>
<text x="413.5" y="28.4">A</text>
<text x="1.5" y="78.2">B</text>
<text x="413.5" y="78.2">B</text>
<text x="1.5" y="127.9">C</text>
<text x="413.5" y="127.9">C</text>
<text x="1.5" y="177.7">D</text>
<text x="413.5" y="177.7">D</text>
<text x="1.5" y="227.5">E</text>
<text x="413.5" y="227.5">E</text>
<text x="28.6" y="292.4">1</text>
<text x="78.4" y="292.4">2</text>
<text x="128.1" y="292.4">3</text>
<text x="177.9" y="292.4">4</text>
<text x="227.7" y="292.4">5</text>
<text x="277.5" y="292.4">6</text>
<text x="327.3" y="292.4">7</text>
<text x="377.1" y="292.4">8</text>
</g>
<g font-size="1.8" fill="#000080">
<text x="33.8" y="16.5">USB1</text>
<text x="165" y="23.2">VBUS</text>
<text x="106.6" y="24.5">R44</text>
<text x="87.5" y="34.6">D2</text>
<text x="106.6" y="33.4">R45</text>
<text x="116.7" y="33.4">R46</text>
<text x="158.6" y="30.8">H13</text>
<text x="170.1" y="30.8">P1</text>
<text x="106.6" y="41">C90</text>
<text x="79.9" y="52.4">RN1</text>
<text x="125.6" y="48.6">C91</text>
<text x="132.9" y="54.7">3V3</text>
<text x="125.6" y="61.3">U20</text>
<text x="275.5" y="68.9">R16</text>
<text x="55.8" y="77.8">D3</text>
<text x="157.4" y="76.5">H19</text>
<text x="262.8" y="72.7">H16</text>
<text x="272.9" y="75.3">R15</text>
<text x="105.3" y="86.7">R47</text>
<text x="116.7" y="86.7">R48</text>
<text x="148.1" y="87.7">3V3</text>
<text x="161.2" y="105.8">Q2</text>
<text x="264" y="105.8">H20</text>
<text x="178.9" y="118.5">R43</text>
<text x="38" y="142.6">VBUS</text>
<text x="68.5" y="138.8">R38</text>
<text x="87.5" y="143.9">L1</text>
<text x="97.7" y="148.9">C43</text>
<text x="102.7" y="148.9">C67</text>
<text x="148.1" y="146.1">3V3</text>
<text x="30.4" y="151.5">C89</text>
<text x="51.9" y="150.2">C92</text>
<text x="87.5" y="154">C66</text>
<text x="111.6" y="150.2">R17</text>
<text x="123.1" y="150.2">C45</text>
<text x="147.2" y="152.7">D4</text>
<text x="239.9" y="151.5">Q1</text>
<text x="253.9" y="151.5">R14</text>
<text x="57" y="161.6">LED5</text>
<text x="121.8" y="160.4">R18</text>
<text x="130.7" y="159.1">C88</text>
<text x="168.8" y="160.4">H4</text>
<text x="82.4" y="168">U19</text>
<text x="224.7" y="174.3">R12</text>
<text x="238.6" y="174.3">R13</text>
<text x="173.9" y="211.2">C9</text>
<text x="274.2" y="218.8">H15</text>
<text x="91.3" y="223.9">H7</text>
<text x="171.3" y="223.9">LED4</text>
<text x="196.7" y="223.9">LED3</text>
<text x="222.1" y="223.9">LED2</text>
<text x="247.5" y="223.9">LED1</text>
<text x="316.3" y="276.6">CH32X035C8T6测试板</text>
<text x="403.9" y="276.7">1.0</text>
<text x="345.1" y="283.6">Your Company</text>
<text x="405.4" y="284.1">1/1</text>
<text x="340.1" y="289.2">2024-04-03</text>
<text x="380" y="289.1">TKWTL</text>
</g>
<g font-size="1.8" fill="#00f">
<text x="23.2" y="19">TYPEC-304-BCP16</text>
<text x="106.6" y="29.6">10m</text>
<text x="106.6" y="35.9">10K</text>
<text x="116.7" y="35.9">10K</text>
<text x="87.5" y="37.2">SMAJ28A</text>
<text x="170.1" y="41">KF301-5.0-2P</text>
<text x="80.4" y="45.7">GND</text>
<text x="16.9" y="48.2">GND</text>
<text x="106.6" y="48.6">100nF</text>
<text x="125.6" y="51.1">100nF</text>
<text x="79.9" y="55">22</text>
<text x="125.6" y="63.8">INA226AIDGSR</text>
<text x="32.9" y="67.8">3V3</text>
<text x="270.4" y="67.8">3V3</text>
<text x="283.1" y="68.9">3.3K</text>
<text x="285.6" y="75.3">3.3K</text>
<text x="55.8" y="80.4">SRV05-4</text>
<text x="105.3" y="89.2">10K</text>
<text x="116.7" y="89.2">10K</text>
<text x="161.2" y="118.5">NDC7002N</text>
<text x="178.9" y="121">1M</text>
<text x="68.5" y="143.9">10K</text>
<text x="87.5" y="148.9">22uH</text>
<text x="30.4" y="155.3">47UF35V</text>
<text x="51.9" y="152.7">100nF</text>
<text x="97.7" y="154">22uF 10V</text>
<text x="111.6" y="152.7">47K</text>
<text x="123.1" y="152.7">22pF</text>
<text x="147.2" y="155.3">SMF3.3</text>
<text x="239.9" y="154">CJL2301</text>
<text x="253.9" y="154">1M</text>
<text x="87.5" y="159.1">100nF</text>
<text x="130.7" y="161.6">100uF/16V</text>
<text x="87.5" y="168">LGS5148</text>
<text x="121.8" y="162.9">15K</text>
<text x="160.3" y="164.5">3V3</text>
<text x="248" y="163.8">GND</text>
<text x="178.2" y="175.2">GND</text>
<text x="224.7" y="176.9">5.1K</text>
<text x="238.6" y="176.9">5.1K</text>
<text x="227.7" y="186.6">GND GND</text>
<text x="267.8" y="211.3">3V3</text>
<text x="162.9" y="220.9">GND</text>
<text x="173.9" y="218.8">100nF</text>
<text x="162.9" y="236.2">GND</text>
<text x="171.3" y="234">WS2812C-2020-V1</text>
<text x="188.3" y="236.2">GND</text>
<text x="196.7" y="234">WS2812C-2020-V1</text>
<text x="213.7" y="236.2">GND</text>
<text x="222.1" y="234">WS2812C-2020-V1</text>
<text x="239.1" y="236.2">GND</text>
<text x="247.5" y="234">WS2812C-2020-V1</text>
<text x="270.7" y="240.3" transform="rotate(-90 270.7 240.3)">PC7</text>
</g>
<g font-size="1.8">
<text x="43.2" y="23.4">A1B12</text>
<text x="22" y="28.5">13</text>
<text x="25.8" y="29.5">GND</text>
<text x="37.2" y="27.2">VBUS</text>
<text x="38.1" y="24.7">GND</text>
<text x="38.5" y="29.8">CC1</text>
<text x="43.2" y="28.5">A5</text>
<text x="43.2" y="26">A4B9</text>
<text x="22" y="33.6">15</text>
<text x="22" y="31.1">14</text>
<text x="25.8" y="34.6">GND</text>
<text x="25.8" y="32.1">GND</text>
<text x="38.5" y="34.9">DN1</text>
<text x="38.6" y="32.3">DP1</text>
<text x="43.2" y="33.6">A7</text>
<text x="43.2" y="31.1">A6</text>
<text x="150.4" y="31.1" transform="rotate(-90 150.4 31.1)">2</text>
<text x="153" y="31.1" transform="rotate(-90 153 31.1)">4</text>
<text x="155.5" y="31.1" transform="rotate(-90 155.5 31.1)">6</text>
<text x="168.9" y="33.6">1</text>
<text x="171" y="34.9">1</text>
<text x="22" y="36.1">16</text>
<text x="25.8" y="37.2">GND</text>
<text x="37.4" y="37.4">SBU1</text>
<text x="38.1" y="39.9">GND</text>
<text x="43.2" y="41.2">B4A9</text>
<text x="43.2" y="38.7">B1A12</text>
<text x="43.2" y="36.1">A8</text>
<text x="150.4" y="37.7" transform="rotate(-90 150.4 37.7)">1</text>
<text x="153" y="37.7" transform="rotate(-90 153 37.7)">3</text>
<text x="155.5" y="37.7" transform="rotate(-90 155.5 37.7)">5</text>
<text x="168.9" y="36.1">2</text>
<text x="171" y="37.4">2</text>
<text x="37.2" y="42.5">VBUS</text>
<text x="38.5" y="45">CC2</text>
<text x="38.6" y="47.6">DP2</text>
<text x="43.2" y="46.3">B6</text>
<text x="43.2" y="43.8">B5</text>
<text x="37.4" y="52.6">SBU2</text>
<text x="38.5" y="50.1">DN2</text>
<text x="43.2" y="51.4">B8</text>
<text x="43.2" y="48.8">B7</text>
<text x="111.3" y="58" transform="rotate(-90 111.3 58)">10</text>
<text x="113.9" y="58" transform="rotate(-90 113.9 58)">9</text>
<text x="116.4" y="58" transform="rotate(-90 116.4 58)">8</text>
<text x="118.9" y="58" transform="rotate(-90 118.9 58)">7</text>
<text x="121.5" y="58" transform="rotate(-90 121.5 58)">6</text>
<text x="112.3" y="63.9" transform="rotate(-90 112.3 63.9)">VIN+</text>
<text x="114.9" y="63.4" transform="rotate(-90 114.9 63.4)">VIN-</text>
<text x="117.4" y="64.8" transform="rotate(-90 117.4 64.8)">VBUS</text>
<text x="120" y="63.8" transform="rotate(-90 120 63.8)">GND</text>
<text x="122.5" y="63.3" transform="rotate(-90 122.5 63.3)">VS+</text>
<text x="25" y="74.5" transform="rotate(-90 25 74.5)">6</text>
<text x="35.1" y="74.5" transform="rotate(-90 35.1 74.5)">5</text>
<text x="45.3" y="74.5" transform="rotate(-90 45.3 74.5)">4</text>
<text x="111.3" y="76.8" transform="rotate(-90 111.3 76.8)">1</text>
<text x="112.3" y="74" transform="rotate(-90 112.3 74)">A1</text>
<text x="113.9" y="76.8" transform="rotate(-90 113.9 76.8)">2</text>
<text x="114.9" y="74" transform="rotate(-90 114.9 74)">A0</text>
<text x="116.4" y="76.8" transform="rotate(-90 116.4 76.8)">3</text>
<text x="117.4" y="74" transform="rotate(-90 117.4 74)">Alert</text>
<text x="118.9" y="76.8" transform="rotate(-90 118.9 76.8)">4</text>
<text x="120" y="74" transform="rotate(-90 120 74)">SDA</text>
<text x="121.5" y="76.8" transform="rotate(-90 121.5 76.8)">5</text>
<text x="122.5" y="74" transform="rotate(-90 122.5 74)">SCL</text>
<text x="263.7" y="76.8">3</text>
<text x="271" y="76.8">4</text>
<text x="156.2" y="81.9">4</text>
<text x="156.2" y="79.3">5</text>
<text x="158.3" y="83.1">4</text>
<text x="158.3" y="80.6">5</text>
<text x="263.7" y="79.3">1</text>
<text x="271" y="79.3">2</text>
<text x="156.2" y="89.5">1</text>
<text x="156.2" y="86.9">2</text>
<text x="156.2" y="84.4">3</text>
<text x="158.3" y="88.2">2</text>
<text x="158.3" y="85.7">3</text>
<text x="158.3" y="90.7">1</text>
<text x="25" y="101" transform="rotate(-90 25 101)">1</text>
<text x="35.1" y="101" transform="rotate(-90 35.1 101)">2</text>
<text x="45.3" y="101" transform="rotate(-90 45.3 101)">3</text>
<text x="160" y="108.5">4</text>
<text x="160" y="111.1">5</text>
<text x="160" y="113.6">6</text>
<text x="162.1" y="109.8">D2</text>
<text x="162.1" y="112.3">S1</text>
<text x="168" y="109.8">G2</text>
<text x="168.2" y="112.3">S2</text>
<text x="171.4" y="113.6">1</text>
<text x="171.4" y="111.1">2</text>
<text x="171.4" y="108.5">3</text>
<text x="261.8" y="109.8">1</text>
<text x="261.8" y="112.3">3</text>
<text x="264.5" y="110.8">1</text>
<text x="264.5" y="113.4">3</text>
<text x="272.7" y="110.8">2</text>
<text x="272.7" y="113.4">4</text>
<text x="275.5" y="109.8">2</text>
<text x="275.5" y="112.3">4</text>
<text x="162.1" y="114.9">D1</text>
<text x="168" y="114.9">G1</text>
<text x="261.8" y="114.9">5</text>
<text x="261.8" y="117.4">7</text>
<text x="264.5" y="115.9">5</text>
<text x="264.5" y="118.4">7</text>
<text x="272.7" y="115.9">6</text>
<text x="272.7" y="118.4">8</text>
<text x="275.5" y="114.9">6</text>
<text x="275.5" y="117.4">8</text>
<text x="230.7" y="149.4" transform="rotate(-90 230.7 149.4)">3</text>
<text x="233.2" y="149.4" transform="rotate(-90 233.2 149.4)">2</text>
<text x="235.8" y="149.4" transform="rotate(-90 235.8 149.4)">1</text>
<text x="75.8" y="150.6" transform="rotate(-90 75.8 150.6)">4</text>
<text x="77" y="154.2" transform="rotate(-90 77 154.2)">EN</text>
<text x="78.3" y="150.6" transform="rotate(-90 78.3 150.6)">5</text>
<text x="79.6" y="154.7" transform="rotate(-90 79.6 154.7)">VIN</text>
<text x="80.8" y="150.6" transform="rotate(-90 80.8 150.6)">6</text>
<text x="82.1" y="154.6" transform="rotate(-90 82.1 154.6)">SW</text>
<text x="232" y="152.8" transform="rotate(-90 232 152.8)">G2</text>
<text x="234.5" y="152.6" transform="rotate(-90 234.5 152.6)">S2</text>
<text x="237.1" y="152.8" transform="rotate(-90 237.1 152.8)">G1</text>
<text x="232" y="161.2" transform="rotate(-90 232 161.2)">D2</text>
<text x="234.5" y="161.2" transform="rotate(-90 234.5 161.2)">S1</text>
<text x="237.1" y="161.2" transform="rotate(-90 237.1 161.2)">D1</text>
<text x="75.8" y="164.6" transform="rotate(-90 75.8 164.6)">3</text>
<text x="77" y="162.5" transform="rotate(-90 77 162.5)">FB</text>
<text x="78.3" y="164.6" transform="rotate(-90 78.3 164.6)">2</text>
<text x="79.6" y="162.5" transform="rotate(-90 79.6 162.5)">GND</text>
<text x="80.8" y="164.6" transform="rotate(-90 80.8 164.6)">1</text>
<text x="82.1" y="162.5" transform="rotate(-90 82.1 162.5)">BST</text>
<text x="170.1" y="164.2">1</text>
<text x="170.1" y="166.7">3</text>
<text x="176.7" y="164.2">2</text>
<text x="176.7" y="166.7">4</text>
<text x="230.7" y="163.3" transform="rotate(-90 230.7 163.3)">4</text>
<text x="233.2" y="163.3" transform="rotate(-90 233.2 163.3)">5</text>
<text x="235.8" y="163.3" transform="rotate(-90 235.8 163.3)">6</text>
<text x="98.9" y="173.1">Vfb=0.8V</text>
<text x="170.1" y="169.2">5</text>
<text x="176.7" y="169.2">6</text>
<text x="268.8" y="218.7" transform="rotate(-90 268.8 218.7)">1</text>
<text x="271.3" y="218.7" transform="rotate(-90 271.3 218.7)">3</text>
<text x="97" y="227.9">2</text>
<text x="99.1" y="226.6">2</text>
<text x="170.2" y="226.6">1</text>
<text x="172.3" y="227.9">DO</text>
<text x="179.3" y="227.9">VDD</text>
<text x="184.1" y="226.6">4</text>
<text x="195.6" y="226.6">1</text>
<text x="197.7" y="227.9">DO</text>
<text x="204.7" y="227.9">VDD</text>
<text x="209.5" y="226.6">4</text>
<text x="221" y="226.6">1</text>
<text x="223.1" y="227.9">DO</text>
<text x="230.1" y="227.9">VDD</text>
<text x="234.9" y="226.6">4</text>
<text x="246.4" y="226.6">1</text>
<text x="248.5" y="227.9">DO</text>
<text x="255.5" y="227.9">VDD</text>
<text x="260.3" y="226.6">4</text>
<text x="268.8" y="226" transform="rotate(-90 268.8 226)">2</text>
<text x="271.3" y="226" transform="rotate(-90 271.3 226)">4</text>
<text x="97" y="230.4">1</text>
<text x="99.1" y="229.2">1</text>
<text x="170.2" y="229.2">2</text>
<text x="172.3" y="230.4">GND</text>
<text x="181.3" y="230.4">DI</text>
<text x="184.1" y="229.2">3</text>
<text x="195.6" y="229.2">2</text>
<text x="197.7" y="230.4">GND</text>
<text x="206.7" y="230.4">DI</text>
<text x="209.5" y="229.2">3</text>
<text x="221" y="229.2">2</text>
<text x="223.1" y="230.4">GND</text>
<text x="232.1" y="230.4">DI</text>
<text x="234.9" y="229.2">3</text>
<text x="246.4" y="229.2">2</text>
<text x="248.5" y="230.4">GND</text>
<text x="257.5" y="230.4">DI</text>
<text x="260.3" y="229.2">3</text>
</g>
</svg>
